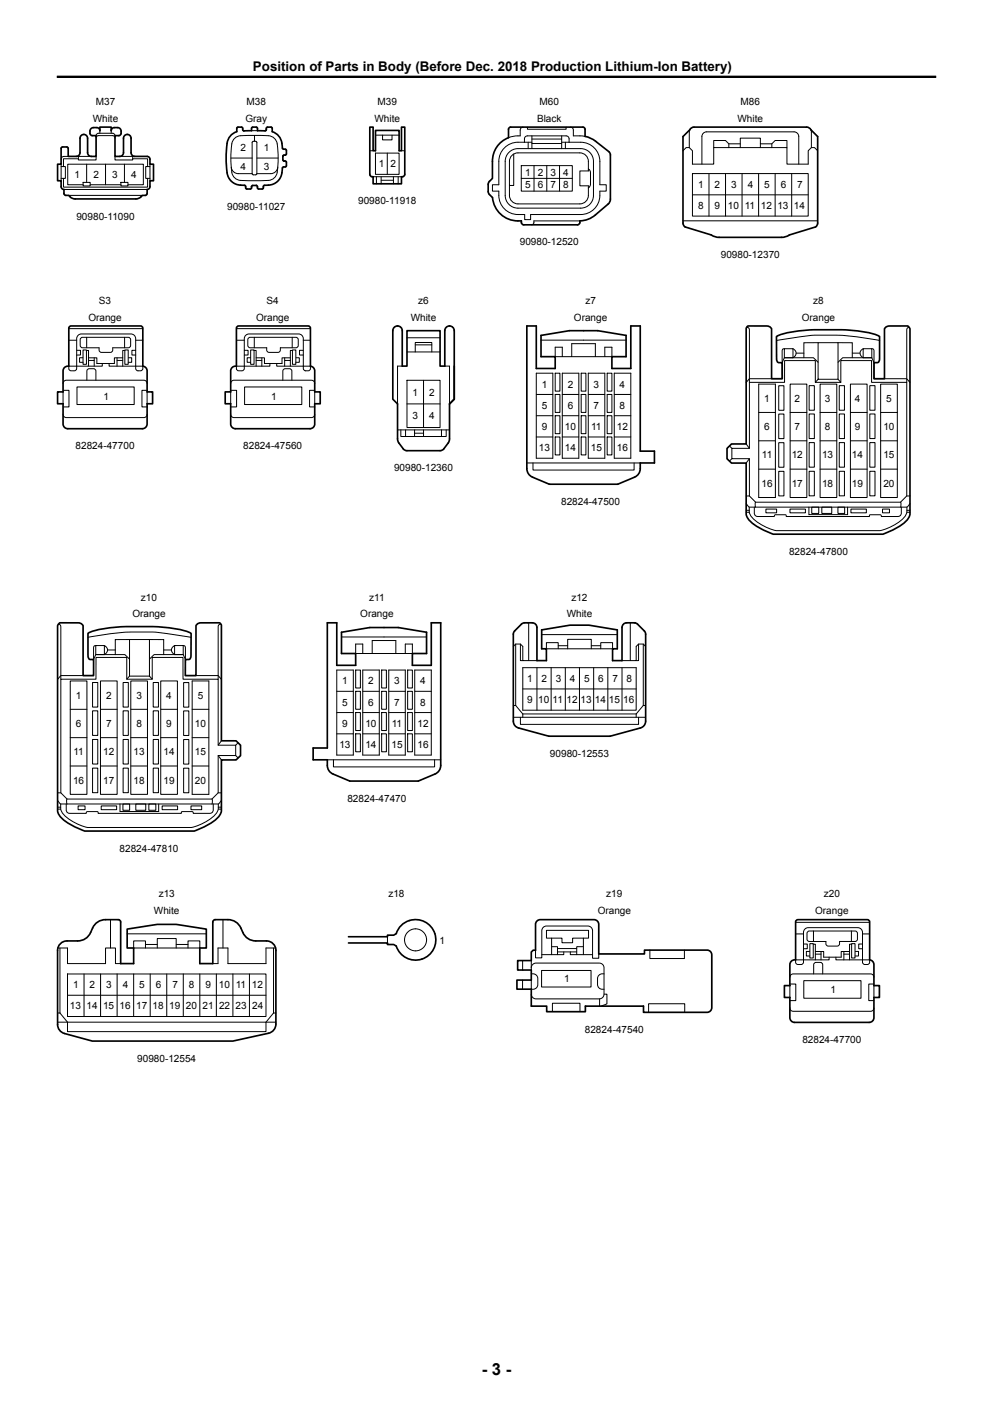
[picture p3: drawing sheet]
<svg xmlns="http://www.w3.org/2000/svg" width="210mm" height="297mm" viewBox="0 0 210 297" stroke-linecap="round" stroke-linejoin="round" font-family="sans-serif">
<g fill="none" stroke="#000" stroke-width=".35">
<path d="M13 31.2l.2-.1h.9l.3 .1v1.9h1.7a.8 .8 0 0 0 .8-.8v-3.1a.8 .8 0 0 1 .8-.8 .8 .8 0 0 1 .8 .8v3.1a.8 .8 0 0 0 .8 .8h1v-4.4h-.8a.9 .9 0 0 1-.5-1 .9 .9 0 0 1 .8-.7h.7a.65 .65 0 0 1 .6 .6v-.7h2.4v.7a.65 .65 0 0 1 .7-.6h.7a.9 .9 0 0 1 .7 .7 .9 .9 0 0 1-.5 1h-.8v4.4h1a.8 .8 0 0 0 .8-.8v-3.1a.8 .8 0 0 1 .8-.8 .8 .8 0 0 1 .8 .8v3.1a.8 .8 0 0 0 .8 .8h2.6a.6 .6 0 0 1 .6 .6v1h.8v3.5h-.8v1.3a.6 .6 0 0 1-.6 .6v.8l-.2 .4a1.16 1.16 0 0 0-1.3 .5l-.9 .3h-12.8l-.8-.3a1.16 1.16 0 0 0-1.4-.5l-.2-.4v-.8a.6 .6 0 0 1-.6-.6v-1.3h-.7v-3.5h.7zM51.6 27.7l-.2-.1-.1-.6-1-.1-.2 .2v.8a3.1 3.1 0 0 0-2.2 3.2 20.4 20.4 0 0 0 .3 6.1 3.7 3.7 0 0 0 3.7 2.1l.1 .6 .2 .1 .9-.1 .1-.4M51.6 27.7h.1M53.2 39.5h.1M54.2 39.2h-.3a.56 .56 0 0 0-.7 .3M54.2 39.2h.1M56.3 27.4l-.2 .3-1.7-.1v-.6l-1-.1-.2 .2v.5l-1.6 .1M56.3 27.4l.1-.4 .9-.1 .3 .2v.8a3.4 3.4 0 0 1 2.1 3.4l.1 .2 .7 .1 .1 .2-.1 .9-.6 .2-.1 .2M56.3 27.4h.1M59.8 33.1v.2a.56 .56 0 0 0 .3 .8M59.8 33.1h.1M60.1 34.1h.1"/>
<path d="M60.1 34.1h.4l.1 1-.3 .2-.5 .1a6.8 6.8 0 0 1-.9 2.8 5.1 5.1 0 0 1-3.1 1.1l-.2 .6-.9 .1-.2-.1-.1-.6-.2-.1M78.2 26.9h.7v5h.5v-4.3h5v4.3h.5v-5h.7v10a.55 .55 0 0 1-.7 .5v1.5h-6v-1.5a.55 .55 0 0 1-.7-.5zM107.8 27l15.5-.1 .4 .2v.2v1.6l1.9 .7 3.3 2.7 .2 .5v9.3l-.1 .6-.4 .5-3.2 2.6-1 .6-1.8 .3a.6 .6 0 0 1-.5 .9h-11.3a.6 .6 0 0 1-.5-.9 5.5 5.5 0 0 1-6.2-4.9 1.61 1.61 0 0 1-.9-1.3v-1.5a1.61 1.61 0 0 1 .9-1.3 10.8 10.8 0 0 1 .6-5.9 5.3 5.3 0 0 1 2.8-2.7v-1.8zM146 27.2l.8-.3h23.8l.5 .1 1.8 1.9v18.3l-.2 .6-6.4 2.2-1 .2h-13.6l-6.8-2.2-.3-.4-.2-.4v-18.3zM14.6 69.2l.4-.2h15l.2 .4v8.1a1 1 0 0 1 .9 1v4.4h1.2v2.5h-1.2v4.3a1 1 0 0 1-1 1h-15.8a1 1 0 0 1-1-1v-4.3h-1.1v-2.5h1.1v-4.4a1.03 1.03 0 0 1 1.2-1zM50.1 69.2l.4-.2h14.9l.3 .4v8.1a1 1 0 0 1 .9 1v4.4h1.1v2.5h-1.1v4.3a1 1 0 0 1-1 1h-15.8a1 1 0 0 1-1-1v-4.3h-1.2v-2.5h1.2v-4.4a1.03 1.03 0 0 1 1.2-1zM83.4 69.2a1 1 0 0 1 1.1-.2 1 1 0 0 1 .6 1v7.4h1v-7.4h7v7.4h1v-7.4a1 1 0 0 1 1-1 1 1 0 0 1 1 1v14.4l-1 1v7.4a2.99 2.99 0 0 1-1.2 2.1l-.8 .4h-7.3a3.8 3.8 0 0 1-1.6-1.8l-.1-.7v-7.4l-1-1v-14.4zM96.1 77.4v7l-1 1M111.4 69h2v8.9h4v-2.5h-3v-4.4l6-1h6l6 1v4.4h-3v2.5h4v-8.9h2v26.4h3v2.5h-3a2.75 2.75 0 0 1-.8 2.8l-3.9 1.7h-14.5l-3.6-1.5a1.96 1.96 0 0 1-1.2-1.8zM158 69.1l.3-.1h2.7a2.42 2.42 0 0 1 2.1 .5l.1 10.6h2.2v-3.4h-.4a.57 .57 0 0 1-.7-.5l-.1-5a20.2 20.2 0 0 1 8.1-1.4h3.8a30.3 30.3 0 0 1 9.4 1.1l.5 .3v5a.84 .84 0 0 1-1.2 .5v3.4h2.2v-10.5a1.31 1.31 0 0 1 1.7-.6h3.1a.72 .72 0 0 1 .6 .6v36.3a8.9 8.9 0 0 1-.2 3.6 11.1 11.1 0 0 1-5.8 3.5h-21.7a6.3 6.3 0 0 1-3.8-1.2 5.8 5.8 0 0 1-3.1-3v-10.8h-3.1l-.9-.9v-2.2l.9-1h3.1v-24.4zM12.5 131.9l2.6-.1a2.81 2.81 0 0 1 2.4 .5l.1 10.6h2.2v-3.4h-.4a.56 .56 0 0 1-.8-.6v-4.9a20.1 20.1 0 0 1 8-1.5h3.9a30.1 30.1 0 0 1 9.4 1.2l.5 .3v4.9a.88 .88 0 0 1-1.2 .6v3.4h2.2v-10.5a1.2 1.2 0 0 1 1.6-.6l3.4-.1 .4 .5v24.5h3.1l1 1v2.1l-1 1h-3.1v8.2a7.5 7.5 0 0 1-.2 3.3 11.1 11.1 0 0 1-5.8 3.5h-21.7a6.3 6.3 0 0 1-3.8-1.2 5.8 5.8 0 0 1-3.1-3v-39.2zM69.2 131.7h2v9h4v-2.5h-3v-4.5l6-1h6l6 1v4.5h-3v2.5h4v-9h2v30.2a1.96 1.96 0 0 1-1.2 1.8l-3.5 1.5h-14.5l-3.6-1.5a1.96 1.96 0 0 1-1.2-1.8v-1.2h-3v-2.5h3z"/>
<path d="M134.1 131.7l.7 .3 1.4 1.5 .3 .7v18.3a1.48 1.48 0 0 1-1.1 1.5l-6.4 1.7h-12.9l-6.4-1.7a1.48 1.48 0 0 1-1.1-1.5v-18.3l.3-.7 1.8-1.7a3.2 3.2 0 0 1 2.6 .2l.3 .7v7h2v-2.5h-1v-4l6-1h3.9l6 1v4h-1v2.5h2v-7a1 1 0 0 1 1-1h1.8M12.8 199.6l.8-.5 .6-.1a5.6 5.6 0 0 0 3.9-.4 4 4 0 0 0 1.5-2.3 2.94 2.94 0 0 1 2.7-1.8h2.7l.4 .3 .1 9h2.8v-3.3h-1.4v-4l6.4-1h4l6.3 1v4h-1.3v3.3h2.7v-8.8l.3-.4 .2-.1a6.1 6.1 0 0 1 4.3 .5 4 4 0 0 1 1.6 2.3 2.94 2.94 0 0 0 2.7 1.7h2.2a2 2 0 0 1 2 2v15.6a1.98 1.98 0 0 1-1.5 2l-7.5 1.6h-29.8l-5.8-1.6a1.97 1.97 0 0 1-1.5-1.9v-15.7v-.5zM73.7 198.2h8.2v-.4h1.4l.5-.3a4.3 4.3 0 0 1 6.6-2.2 4.3 4.3 0 0 1 0 7 4.3 4.3 0 0 1-6.6-2.2l-.5-.3h-1.4v-.3h-8.2M113.5 194.8l.8-.3h11.3a1 1 0 0 1 1 1v6.3h9.7v-.8h13.2a1 1 0 0 1 1 1v11.1a1 1 0 0 1-1 1h-13.4v-1.3h-12.3v1.2h-8.2v-1.2h-3.2v-3.6h-3.1v-1.9h3.1v-2.1h-2.9v-2h2.9v-1.8l.3-.4h.6v-5.5zM168.3 194.8l.5-.3 14.9 .1 .2 .4v8.1a1 1 0 0 1 .9 .9v4.5h1.2v2.5h-1.2v4.3a1 1 0 0 1-1 1h-15.8a1 1 0 0 1-1-1v-4.3h-1.1v-2.5h1.1v-4.5a1.03 1.03 0 0 1 1.3-1z"/>
</g>
<g fill="none" stroke="#000" stroke-width=".21">
<path d="M12.9 35.2h.9v2.5h-.9M12.9 34.7v3.5M13.4 37.7v1.9h17.8v-1.9M14.4 33.1h-.9a.6 .6 0 0 0-.6 .6M16.1 33.1h3.2M16.6 33.6h-3.2v1.6M16.6 33.1v.7h3.7v-.7M17.6 39.1h-3.3v-4.4h16v4.4h-3.2M17.6 38.6h1.5v.7h-1.5zM18.3 34.7v3.9M19.1 39.1h6.5M20.3 28.7l.3-.4 .2-.1h3l.3 .1 .2 .4"/>
<path d="M21.1 27.6v.6M22.3 34.7v4.4M23.5 27.6v.6M24.3 29.2v-.3l-.5-.2h-3l-.4 .2-.1 .3M24.3 33.1v.7h3.8v-.7M25.3 33.1h3.2M25.6 38.6h1.5v.7h-1.5zM26.3 34.7v3.9M28.1 33.6h3.1v1.6M31.7 35.2h-.9v2.5h.9M31.7 34.7v3.5M48.8 33.4h4.5"/>
<path d="M48.9 35.4a1.49 1.49 0 0 0 1.5 1.3h2.9M49.6 29.2a5 5 0 0 1 3.5-.6l2.9 .1a2.28 2.28 0 0 1 2.7 2.5 19.5 19.5 0 0 1-.2 5.7 2.24 2.24 0 0 1-2.5 1.3h-.7a20.4 20.4 0 0 1-5.3-.3 2.29 2.29 0 0 1-1.1-2.2 19.5 19.5 0 0 1 .2-5.7zM53.2 27.6h1.2M53.3 36.7v-6.6l.3-.2h.5l.2 .2v6.6M53.3 36.7l.3 .3h.5l.2-.3M53.8 28.6v1.3M54.3 33.4h4.5M58.7 35.4a1.49 1.49 0 0 1-1.5 1.3h-2.9M78.2 31.9h.7M78.9 37.4h6M79.4 32.4h5v4.5h-5zM79.4 28.6h5"/>
<path d="M79.6 37.4v1.5M80.6 37.4v1.5M80.6 38.1h2.6M80.9 28.6v1h2v-1M81.9 32.4v4.5M83.2 37.4v1.5M84.2 37.4v1.5M84.9 31.9h.7M107.4 32.4a2.69 2.69 0 0 1 2.1-1h13.3a2.7 2.7 0 0 1 2.7 2.7v7.2a2.7 2.7 0 0 1-2.7 2.7h-13.3a2.7 2.7 0 0 1-2.7-2.7v-7.2l.1-.6zM108.3 32.9l.8-.5 .4-.1h13.1a1.8 1.8 0 0 1 1.8 1.8v2.1h-1.8v3.1h1.8a3.5 3.5 0 0 1-.5 3.3l-.8 .5h-.5h-13.1a1.8 1.8 0 0 1-1.8-1.8v-7.2l.1-.4zM108.6 32.6v6.6h-.9M110.2 35h10.8v5.4h-10.8z"/>
<path d="M110.2 37.7h10.8M110.6 26.9a.63 .63 0 0 0-.6 .6v1.2l-1.3 .1-1.2 .3M110.9 30.1v-.7a.63 .63 0 0 1 .6-.7h8.2a.63 .63 0 0 1 .7 .7v.7M111.5 26.9v.4h8.2v-.4M111.7 30.1v1.3M112.5 30.1h-3a4 4 0 0 0-4 4v5h-1.4v1.3h1.4a4.2 4.2 0 0 0 4 5h1.5v1.1h1.2v-1.1h10.6a4.2 4.2 0 0 0 4.1-5h1.3v-1.3h-1.3v-5a4 4 0 0 0-4.1-4h-4M112.5 30.4h6.3M112.5 28.7v2.7M112.5 29.4h6.3M112.9 35v5.4M115.6 35v5.4M118.3 35v5.4"/>
<path d="M118.8 28.7v2.7M119.6 30.1v1.3M120.6 26.9a.63 .63 0 0 1 .7 .6v1.2l2.4 .2M124.4 35.7l.4 .4 .1 .4-.1 2.7-.4 .6M144.4 31.9l.7-.7h.7l.6 .7v2.8h4.5v-3.5h15.5v3.5h4.5v-2.8l.7-.7h.7l.6 .7M145.9 27.5l-.1 3.7M146.4 36.7h24.5v9h-24.5zM148.4 34.7v-5.8a1 1 0 0 1 1-1h18.5a1 1 0 0 1 1 1v5.8M149.9 36.7v9M153.4 36.7v9M154.1 31.2v-.8l-.7-.7h-2.5v1.5M154.1 30.4h2.5"/>
<path d="M156.6 31.2v-2h4.2v2M156.9 36.7v9M160.4 36.7v9M160.8 30.4h2.4M163.2 31.2v-.8l.7-.7h2.5v1.5M163.9 36.7v9M167.4 36.7v9M171.5 27.5l.1 3.7M13.5 40.1h17.6M14.5 41.3h15.6M122.6 46.7h-9.7a.6 .6 0 0 1-.5 .9M144.4 46.7h28.5"/>
<path d="M146.4 41.2h24.5M14.5 72h1.7M14.5 69.5h15.7M16.2 74.1h.8v1h-.8M17 71.6l.5-.2h9.6l.5 .2v1.5v.2l-.5 .3h-3.3v.7l-.5 .2h-1.8l-.5-.2v-.7l-3.8-.1-.2-.4zM17.5 75.7h-.7v.9h.8M17.6 74h.7v3.1h-.7zM18.3 74.1h.4v3.4M18.3 71.4v2.2M18.7 75.7h1.8v1.2h3.7v-1.2h1.8M18.7 76.2h1.2M19.9 75.7v1.8"/>
<path d="M21.6 76.9v.6h-7.1l.1 .7 .4 .2h.7h.3l.2-.5v-6.3a1 1 0 0 1 1-1h10.5a1 1 0 0 1 1 1l.1 6.6a.99 .99 0 0 0 1.3 0l.1-.7h-7.1v-.6M24.8 75.7v1.8M24.8 76.2h1.2M26.3 71.4v2.2M26.4 74h.7v3.1h-.7zM26.4 74.1h-.4v3.4M27.2 75.7h.7v.9h-.8M28.7 74.1h-.8v1h.8M28.7 72h1.5M50 72h1.7M50 69.5h15.7M51.7 74.1h.8v1h-.8"/>
<path d="M52.9 75.7h-.6v.9h.7M53 74h.7v3.1h-.7zM53.7 74.1h.5v3.4M53.8 71.4v2.2M54.2 75.7h1.7v1.2h3.7v-1.2h1.8M54.2 76.2h1.2M55.4 75.7v1.8M56.4 73.6l.1 .7 .4 .2h2.1l.3-.5v-.4M57.1 76.9v.6h-7.1l.1 .7 .4 .2h.7h.2l.3-.5v-6.3a1 1 0 0 1 1-1h10.4a1 1 0 0 1 1 1v6.3l.3 .5h.2M58.5 76.9v.6h7.2l-.1 .7-.4 .2h-.6M59.3 73.6l3.5-.1 .3-.4-.1-1.5-.4-.2h-9.7l-.4 .2-.1 1.5 .3 .4 3.7 .1M60.2 76.2h1.2"/>
<path d="M60.2 75.7v1.8M61.8 71.4v2.2M61.8 74h.8v3.1h-.8zM61.8 74.1h-.4v3.4M62.6 75.7h.7v.9h-.7M64.1 74.1h-.8v1h.8M64.1 72h1.6M85.1 77.4h-1v8M86.1 74.4h7M86.1 71.5h7M87.8 74.4v-1.9h3.5v1.9M87.8 73h3.5"/>
<path d="M94.1 77.4h1v8M113.4 78.9h3.5v18h-3.5zM114.4 72h18M117.4 78.9h1v3.8h-1zM118.9 78.9h3.5v18h-3.5zM118.9 75.4v-2h-1.5v2h12v-2h-1.5v2M120.9 75.4v-2.7h5v2.7M122.9 78.9h1v3.8h-1zM124.4 78.9h3.5v18h-3.5zM128.4 78.9h1v3.8h-1zM129.9 78.9h3.5v18h-3.5zM158 69.2l.2 .1a2.1 2.1 0 0 1 .3 1.9v9.7"/>
<path d="M164.2 72a53.3 53.3 0 0 1 21.8 0M165.9 73.8h1.8v1.9h-1.8zM165.9 73.8h-.3a1.79 1.79 0 0 0-.2 1.6v1.3M167.7 73.8a1.02 1.02 0 0 1 .7 .9 1.02 1.02 0 0 1-.7 1M168.4 74.7h1.6M173 76.6l-1-.9h-6.1l-.5 1v3.4h-6.9l-.7 .8M173 72.5h-3v3.2M173 72.5h4.2v7.7h-4.2zM177.2 76.6l1-.9h6.2l.4 1v3.4h7l.6 .8M177.2 72.5h3v3.2M180.2 74.7h1.7M182.5 73.8h1.9v1.9h-1.9z"/>
<path d="M182.5 73.8a1.02 1.02 0 0 0-.6 .9 1.02 1.02 0 0 0 .6 1M184.4 73.8h.2a1.79 1.79 0 0 1 .2 1.6v1.3M192.3 69.2l-.3 .1a2.1 2.1 0 0 0-.2 1.9v9.7M13.3 87.6a.7 .7 0 0 0 .7 .7h16.4a.7 .7 0 0 0 .7-.7M13.3 81.1a.7 .7 0 0 1 .7-.7h16.4a.7 .7 0 0 1 .7 .7M13.3 82.6h1.3v3.5h-1.3M13.3 82.9v2.5M16.3 81.9h12.1v3.7h-12.1zM18.4 80.4v-1.9l.2-.4 .3-.1h.9l.4 .2 .1 2.2M31.1 82.6h-1.1v3.5h1.1M31.1 82.9v2.5M48.8 87.6a.7 .7 0 0 0 .7 .7h16.4a.7 .7 0 0 0 .7-.7"/>
<path d="M48.8 81.1a.7 .7 0 0 1 .7-.7h16.4a.7 .7 0 0 1 .7 .7M48.8 82.6h1.2v3.5h-1.2M48.8 82.9v2.5M51.7 81.9h12.1v3.7h-12.1zM59.8 80.4v-1.9l.3-.4 .2-.1h.9l.5 .2v2.2M66.6 82.6h-1.1v3.5h1.1M66.6 82.9v2.5M84.1 90.9h11M84.8 90.9v1.4h9.6v-1.4M85.8 90.9v1.4M86.1 80.4h7v10h-7zM86.1 85.4h7"/>
<path d="M87.7 90.9v1.4M87.7 91.6h1.9M89.6 80.4v10M89.6 90.9v1.4M93.4 90.9v1.4M111.4 97.9h24M112.7 97.9v1.5h21.4v-1.5M113.4 83.4h3.5M113.4 87.9h3.5M113.4 92.4h3.5M117.4 83.4h1v3.8h-1zM117.4 87.9h1v3.8h-1z"/>
<path d="M117.4 92.4h1v3.8h-1zM118.9 83.4h3.5M118.9 87.9h3.5M118.9 92.4h3.5M122.9 83.4h1v3.8h-1zM122.9 87.9h1v3.8h-1zM122.9 92.4h1v3.8h-1zM124.4 83.4h3.5M124.4 87.9h3.5M124.4 92.4h3.5M128.4 83.4h1v3.8h-1zM128.4 87.9h1v3.8h-1z"/>
<path d="M128.4 92.4h1v3.8h-1zM129.9 83.4h3.5M129.9 87.9h3.5M129.9 92.4h3.5M154.3 94.3l.5 .5M154.8 97l-.5 .5M157.8 93.9l.7 .9M158.5 80.9h7.4v-4.6h6.5v4.6h5.4v-4.6h6.5v4.6h7.5v24l-1.4 1.3h-30.6l-1.3-1.3v-7.9h-3.7v-2.2h3.7zM158.5 97l-.7 1M160.5 81.3h3.5v23.9h-3.5zM160.5 99.2h3.5M160.5 93.2h3.5"/>
<path d="M160.5 87.2h3.5M164.7 99.7h1.1v5.2h-1.1zM164.7 93.6h1.1v5.2h-1.1zM164.7 87.6h1.1v5.2h-1.1zM164.7 81.6h1.1v5.2h-1.1zM167.1 81.3h3.5v23.9h-3.5zM167.1 99.2h3.5M167.1 93.2h3.5M167.1 87.2h3.5M171.1 99.7h1.1v5.2h-1.1zM171.1 93.6h1.1v5.2h-1.1zM171.1 87.6h1.1v5.2h-1.1z"/>
<path d="M171.1 81.6h1.1v5.2h-1.1zM173 80.2l-.6 .7M173.4 81.3h3.6v23.9h-3.6zM173.4 99.2h3.6M173.4 93.2h3.6M173.4 87.2h3.6M177.2 80.2l.6 .7M177.5 99.7h1.1v5.2h-1.1zM177.5 93.6h1.1v5.2h-1.1zM177.5 87.6h1.1v5.2h-1.1zM177.5 81.6h1.1v5.2h-1.1zM179.8 81.3h3.6v23.9h-3.6z"/>
<path d="M179.8 99.2h3.6M179.8 93.2h3.6M179.8 87.2h3.6M183.9 99.7h1.1v5.2h-1.1zM183.9 93.6h1.1v5.2h-1.1zM183.9 87.6h1.1v5.2h-1.1zM183.9 81.6h1.1v5.2h-1.1zM186.2 81.3h3.6v23.9h-3.6zM186.2 99.2h3.6M186.2 93.2h3.6M186.2 87.2h3.6M157.8 108h.7"/>
<path d="M157.8 108.4h.7M157.8 104.9h.7M157.8 106.5l.1 .1a.89 .89 0 0 0 .9 .7h30.5a5.5 5.5 0 0 0 2.7-.1l.4-.7M158.5 107.3a2.92 2.92 0 0 0 1.7 3.2 8.5 8.5 0 0 0 6.5 1.8h16.9a8.8 8.8 0 0 0 8.1-3.5l.1-1.5M159.5 107.3v1.4a.79 .79 0 0 0 1.1 .6h3.1l.3-.4h.8h1.3l.2 .4h17.5l.2-.4h.8h1.3l.3 .4h2.5a1.78 1.78 0 0 0 1.6-.4l.1-1.6M159.8 106.2v1.1M162 107.7h2.2v.8h-2.2zM167.1 107.7h3.2v.8h-3.2zM171.1 107.3v1.6h8.1v-1.6M171.7 107.3h1.4v1.3h-1.4zM173.8 107.3h2.1v1.3h-2.1zM177.2 107.3h1.4v1.3h-1.4z"/>
<path d="M180 107.7h3.2v.8h-3.2zM186.6 107.7h1.5v.8h-1.5zM190.4 106.2v1.1M191.8 104.9h.6M191.8 108.4h.6M191.8 108h.7M12.4 132l.2 .1a2.1 2.1 0 0 1 .3 1.9v9.7M18.6 134.8a53.3 53.3 0 0 1 21.8 0M20.3 136.6h1.8v1.9h-1.8zM20.3 136.6h-.3a1.79 1.79 0 0 0-.2 1.6v1.3M22.1 136.6a1.02 1.02 0 0 1 .6 .9 1.02 1.02 0 0 1-.6 1M22.7 137.5h1.7"/>
<path d="M27.4 135.3h4.2v7.7h-4.2zM27.4 139.4l-1-.9h-6.1l-.5 1v3.4h-6.9l-.7 .8M27.4 135.3h-3v3.2M31.6 139.4l1-.9h6.1l.5 1v3.4h6.9l.7 .8M31.6 135.3h3v3.2M34.6 137.5h1.7M36.9 136.6h1.8v1.9h-1.8zM36.9 136.6a1.02 1.02 0 0 0-.6 .9 1.02 1.02 0 0 0 .6 1M38.7 136.6h.3a1.79 1.79 0 0 1 .2 1.6v1.3M46.6 132l-.2 .1a2.1 2.1 0 0 0-.3 1.9v9.7M72.2 134.7h18M76.7 138.2v-2h-1.5v2h12v-2h-1.5v2"/>
<path d="M78.7 138.2v-2.7h5v2.7M108.6 136.7l.5-.5h1l.5 .5v3h3M109.1 136.2v13M110.1 136.2v3.5h.5M111.7 131.7l-.2 .1M111.8 131.7v8M114.6 134.2h15.9M118.1 137.2v-1.3h-2.5v1.3h13.9v-1.3h-2.5v1.3M118.1 136.6h2M120.1 137.2v-2h4.9v2M125 136.6h2M133.3 131.7v8"/>
<path d="M135 136.2v3.5h-.5M136 136.2v13M136.5 136.7l-.5-.5h-1l-.5 .5v3h-3M12.9 143.7h7.4v-4.6h6.5v4.6h5.4v-4.6h6.5v4.6h7.4v13.9h3.7v2.2h-3.7v7.9l-1.3 1.3h-30.6l-1.3-1.3zM14.9 144h3.5v24h-3.5zM14.9 156h3.5M14.9 150h3.5M19.6 156.4h1.1v5.2h-1.1zM19.6 150.4h1.1v5.2h-1.1zM19.6 144.4h1.1v5.2h-1.1zM21.2 144h3.6v24h-3.6zM21.2 156h3.6"/>
<path d="M21.2 150h3.6M26 156.4h1.1v5.2h-1.1zM26 150.4h1.1v5.2h-1.1zM26 144.4h1.1v5.2h-1.1zM27.4 143l-.6 .7M27.7 144h3.5v24h-3.5zM27.7 156h3.5M27.7 150h3.5M31.6 143l.6 .7M32.4 156.4h1.1v5.2h-1.1zM32.4 150.4h1.1v5.2h-1.1zM32.4 144.4h1.1v5.2h-1.1z"/>
<path d="M34 144h3.5v24h-3.5zM34 156h3.5M34 150h3.5M38.8 156.4h1.1v5.2h-1.1zM38.8 150.4h1.1v5.2h-1.1zM38.8 144.4h1.1v5.2h-1.1zM40.6 144h3.6v24h-3.6zM40.6 156h3.6M40.6 150h3.6M46.1 159.8l.7 1M46.8 156.7l-.7 .9M49.8 159.8l.6 .5"/>
<path d="M50.4 157.1l-.6 .5M71.2 141.7h3.5v18h-3.5zM71.2 146.2h3.5M71.2 150.7h3.5M71.2 155.2h3.5M75.2 141.7h1v3.8h-1zM75.2 146.2h1v3.8h-1zM75.2 150.7h1v3.8h-1zM75.2 155.2h1v3.8h-1zM76.7 141.7h3.5v18h-3.5zM76.7 146.2h3.5M76.7 150.7h3.5"/>
<path d="M76.7 155.2h3.5M80.7 141.7h1v3.8h-1zM80.7 146.2h1v3.8h-1zM80.7 150.7h1v3.8h-1zM80.7 155.2h1v3.8h-1zM82.2 141.7h3.5v18h-3.5zM82.2 146.2h3.5M82.2 150.7h3.5M82.2 155.2h3.5M86.2 141.7h1v3.8h-1zM86.2 146.2h1v3.8h-1zM86.2 150.7h1v3.8h-1z"/>
<path d="M86.2 155.2h1v3.8h-1zM87.7 141.7h3.5v18h-3.5zM87.7 146.2h3.5M87.7 150.7h3.5M87.7 155.2h3.5M108.6 149.2h.5M108.6 151.7h27.9M109.1 149.2l1.5 1.8M110.1 151.7v1.5h24.9v-1.5M110.6 141.2h23.9v9h-23.9zM110.6 151v.7M110.6 151h23.9"/>
<path d="M110.6 145.7h23.9M113.6 141.2v9M116.6 141.2v9M119.6 141.2v9M122.5 141.2v9M125.5 141.2v9M128.5 141.2v9M131.5 141.2v9M134.5 151v.7M136 149.2l-1.5 1.8M136 149.2h.5M12.2 170.7h.6"/>
<path d="M12.2 169.3l.1 .1a.89 .89 0 0 0 .8 .7h30.6a5.5 5.5 0 0 0 2.6-.1l.5-.7M12.2 171.2h.6M12.2 167.7h.7M12.8 170.1a2.92 2.92 0 0 0 1.8 3.2 8.5 8.5 0 0 0 6.5 1.7h16.8a8.8 8.8 0 0 0 8.1-3.4l.2-1.5M14 170.1v1.4a.79 .79 0 0 0 1 .6h3.2l.3-.4h2.1l.2 .4h17.5l.2-.4h2.1l.3 .4h2.5a1.78 1.78 0 0 0 1.6-.4l.1-1.6M14.2 169v1.1M14.9 162h3.5M16.5 170.5h1.5v.8h-1.5zM19.6 162.5h1.1v5.2h-1.1zM21.2 162h3.6M21.4 170.5h3.3v.8h-3.3zM25.4 170.1v1.6h8.2v-1.6"/>
<path d="M26 170.1h1.4v1.3h-1.4zM26 162.5h1.1v5.2h-1.1zM27.7 162h3.5M28.7 170.1h2.1v1.3h-2.1zM31.5 170.1h1.5v1.3h-1.5zM32.4 162.5h1.1v5.2h-1.1zM34 162h3.5M34.3 170.5h3.3v.8h-3.3zM38.8 162.5h1.1v5.2h-1.1zM40.4 170.5h2.3v.8h-2.3zM40.6 162h3.6M44.8 169v1.1"/>
<path d="M46.1 167.7h.7M46.2 171.2h.6M46.2 170.7h.6M69.2 160.7h24M70.5 160.7v1.5h21.4v-1.5M23.4 194.5v6M26.9 197.5h16.7M30.8 199.8h2.5M37.3 199.8h2.5M47.2 194.5v6M81.9 198.2v1.3M115.6 196.8h8.9v1.7h-3.4v.9h-2.2v-.9h-3.3z"/>
<path d="M116.7 198.5v3.4M123.4 198.5v3.4M168.3 197.6h1.6M168.3 195.1h15.6M169.9 199.7h.8v1h-.8M170.7 197.2l.5-.3h9.6l.5 .3v1.5v.2l-.5 .3h-3.3v.7l-.5 .2h-1.8l-.5-.2v-.7l-3.8-.1-.2-.4zM171.3 199.6h.7v3.1h-.7zM172 199.7h.4v3.3M172 196.9v2.3M180.1 196.9v2.3M180.1 199.6h.7v3.1h-.7zM180.1 199.7h-.4v3.3"/>
<path d="M182.4 199.7h-.8v1h.8M182.4 197.6h1.5M12.2 216.2h46.1M12.2 214.3h.5M12.2 200.5h2.1v3.3h8v-3.3h2.1v3.3h1.1M12.7 214.3l1.6 1.9v2h41.9v-2l1.6-1.9M12.7 200.5v13.8M14.3 206h41.9v9h-41.9zM14.3 210.5h41.9M17.8 206v9M21.3 206v9M24.8 206v9"/>
<path d="M28.3 206v9M30.8 200.5v-1.5h-2.5v1.5h14v-1.5h-2.5v1.5M31.8 206v9M33.3 200.5v-2h4v2M35.3 206v9M38.8 206v9M42.3 206v9M45.8 206v9M49.3 206v9M52.8 206v9M57.8 214.3h.5M57.8 200.5v13.8"/>
<path d="M58.3 200.5h-2.1v3.3h-8v-3.3h-2.1v3.3h-1.1M110.5 207.3v1.9M110.5 203.2v2M112.4 205.2a1.14 1.14 0 0 1 1-1.5h13.3a1 1 0 0 1 1 1v5.6a1 1 0 0 1-1 1h-13.3a1 1 0 0 1-1-1M112.4 206a1.1 1.1 0 0 1 1.3 1v1.3a1.08 1.08 0 0 1-1.3 1v-2M112.4 203.2v1.5M113.3 201v1.6h1.3v-5.7a1 1 0 0 1 1-1h8.7a1 1 0 0 1 1 1v5.8h1.3v-.9M114.5 205.3h10.5v3.5h-10.5zM116.7 200.3h1.2v1.6M116.8 214v-1.8h5.9v1.8M117.9 200.7h4.1M117.9 201.4h4.1"/>
<path d="M119.2 201.4v.5h-4.6M120.6 201.4v.5h4.7M123.4 200.3h-1.4v1.6M126.8 211.3v1.5M127.7 206a1.1 1.1 0 0 0-1.3 1v1.3a1.07 1.07 0 0 0 1.3 1M127.7 210.3h.7v2.1l-1.3 .4M137.2 214.1v-1.8h7.6v1.8M137.4 201v1.8h7.3v-1.8M167 213.2a.7 .7 0 0 0 .7 .7h16.4a.7 .7 0 0 0 .7-.7M167 206.7a.7 .7 0 0 1 .7-.7h16.4a.7 .7 0 0 1 .7 .7M167 208.2h1.3v3.5h-1.3M167 208.5v2.5"/>
<path d="M170 207.4h12.1v3.8h-12.1zM171.2 201.3h-.7v.9h.8M172.1 206v-1.9l.2-.4 .3-.1h.9l.4 .2 .1 2.2M172.4 201.3h1.8v1.2h3.7v-1.2h1.8M172.4 201.8h1.2M173.6 201.3v1.7M175.3 202.5v.5h-7v.8l.5 .2h.6h.3l.2-.5v-6.3a1 1 0 0 1 1-1h10.5a1 1 0 0 1 1 1l.1 6.6a.99 .99 0 0 0 1.3 0l.1-.7-7.1-.1v-.5M178.5 201.3v1.7M178.5 201.8h1.2M180.9 201.3h.7v.9h-.8M184.8 208.2h-1.1v3.5h1.1M184.8 208.5v2.5"/>
<circle cx="87.9" cy="198.8" r="2.33"/>
</g>
<path d="M12 16.2h186" fill="none" stroke="#000" stroke-width=".5"/>
<text font-size="3.5" x="101.9" y="290.9">- 3 -</text>
<text font-size="2.8" x="53.5" y="15.1">Position of Parts in Body (Before Dec. 2018 Production Lithium-Ion Battery)</text>
<g font-size="2.1">
<text x="20.3" y="22.2">M37</text>
<text x="52.1" y="22.2">M38</text>
<text x="79.8" y="22.2">M39</text>
<text x="114.1" y="22.2">M60</text>
<text x="156.6" y="22.2">M86</text>
<text x="19.6" y="25.7">White</text>
<text x="51.9" y="25.7">Gray</text>
<text x="79.2" y="25.7">White</text>
<text x="113.6" y="25.7">Black</text>
<text x="156" y="25.7">White</text>
<text x="50.9" y="31.9">2</text>
<text x="50.9" y="35.9">4</text>
<text x="55.8" y="31.9">1</text>
<text x="55.8" y="35.9">3</text>
<text x="80.1" y="35.4">1</text>
<text x="82.6" y="35.4">2</text>
<text x="15.7" y="37.7">1</text>
<text x="19.7" y="37.7">2</text>
<text x="23.7" y="37.7">3</text>
<text x="27.7" y="37.7">4</text>
<text x="111" y="37.1">1</text>
<text x="111" y="39.8">5</text>
<text x="113.7" y="37.1">2</text>
<text x="113.7" y="39.8">6</text>
<text x="116.4" y="37.1">3</text>
<text x="116.4" y="39.8">7</text>
<text x="119.1" y="37.1">4</text>
<text x="119.1" y="39.8">8</text>
<text x="147.6" y="39.8">1</text>
<text x="151.1" y="39.8">2</text>
<text x="154.6" y="39.8">3</text>
<text x="158.1" y="39.8">4</text>
<text x="161.6" y="39.8">5</text>
<text x="165.1" y="39.8">6</text>
<text x="168.6" y="39.8">7</text>
<text x="16.2" y="46.5">90980-11090</text>
<text x="48" y="44.4">90980-11027</text>
<text x="75.7" y="43.3">90980-11918</text>
<text x="147.6" y="44.3">8</text>
<text x="151.1" y="44.3">9</text>
<text x="153.9" y="44.3">10</text>
<text x="157.5" y="44.3">11</text>
<text x="160.9" y="44.3">12</text>
<text x="164.4" y="44.3">13</text>
<text x="167.9" y="44.3">14</text>
<text x="109.9" y="51.9">90980-12520</text>
<text x="152.4" y="54.6">90980-12370</text>
<text x="20.9" y="64.3">S3</text>
<text x="56.4" y="64.3">S4</text>
<text x="88.4" y="64.3">z6</text>
<text x="123.8" y="64.3">z7</text>
<text x="172" y="64.3">z8</text>
<text x="18.7" y="67.8">Orange</text>
<text x="54.1" y="67.8">Orange</text>
<text x="86.9" y="67.8">White</text>
<text x="121.4" y="67.8">Orange</text>
<text x="169.6" y="67.8">Orange</text>
<text x="87.2" y="83.7">1</text>
<text x="90.7" y="83.7">2</text>
<text x="114.6" y="82">1</text>
<text x="120.1" y="82">2</text>
<text x="125.5" y="82">3</text>
<text x="131" y="82">4</text>
<text x="21.9" y="84.5">1</text>
<text x="57.4" y="84.5">1</text>
<text x="87.2" y="88.7">3</text>
<text x="90.7" y="88.7">4</text>
<text x="114.6" y="86.5">5</text>
<text x="120.1" y="86.5">6</text>
<text x="125.5" y="86.5">7</text>
<text x="131" y="86.5">8</text>
<text x="161.6" y="85">1</text>
<text x="168" y="85">2</text>
<text x="174.4" y="85">3</text>
<text x="180.8" y="85">4</text>
<text x="187.4" y="85">5</text>
<text x="16" y="95.1">82824-47700</text>
<text x="51.4" y="95.1">82824-47560</text>
<text x="114" y="95.5">13</text>
<text x="114.6" y="91">9</text>
<text x="119.5" y="95.5">14</text>
<text x="119.5" y="91">10</text>
<text x="124.9" y="95.5">15</text>
<text x="125" y="91">11</text>
<text x="130.5" y="95.5">16</text>
<text x="130.5" y="91">12</text>
<text x="161.6" y="91">6</text>
<text x="168" y="91">7</text>
<text x="174.4" y="91">8</text>
<text x="180.8" y="91">9</text>
<text x="186.8" y="91">10</text>
<text x="83.3" y="99.7">90980-12360</text>
<text x="161.1" y="97">11</text>
<text x="167.4" y="97">12</text>
<text x="173.8" y="97">13</text>
<text x="180.2" y="97">14</text>
<text x="186.8" y="97">15</text>
<text x="118.7" y="106.8">82824-47500</text>
<text x="161" y="103">16</text>
<text x="167.4" y="103">17</text>
<text x="173.8" y="103">18</text>
<text x="180.2" y="103">19</text>
<text x="186.8" y="103">20</text>
<text x="166.9" y="117.4">82824-47800</text>
<text x="28" y="130.6">Orange</text>
<text x="29.8" y="127.1">z10</text>
<text x="76.2" y="130.6">Orange</text>
<text x="78.1" y="127.1">z11</text>
<text x="119.8" y="130.6">White</text>
<text x="120.8" y="127.1">z12</text>
<text x="16" y="147.8">1</text>
<text x="22.4" y="147.8">2</text>
<text x="28.8" y="147.8">3</text>
<text x="35.2" y="147.8">4</text>
<text x="41.8" y="147.8">5</text>
<text x="72.4" y="144.8">1</text>
<text x="72.4" y="149.3">5</text>
<text x="77.9" y="149.3">6</text>
<text x="77.9" y="144.8">2</text>
<text x="83.4" y="149.3">7</text>
<text x="83.4" y="144.8">3</text>
<text x="88.9" y="149.3">8</text>
<text x="88.9" y="144.8">4</text>
<text x="111.5" y="144.3">1</text>
<text x="111.5" y="148.8">9</text>
<text x="113.8" y="148.8">10</text>
<text x="114.5" y="144.3">2</text>
<text x="116.9" y="148.8">11</text>
<text x="117.5" y="144.3">3</text>
<text x="119.8" y="148.8">12</text>
<text x="120.5" y="144.3">4</text>
<text x="122.8" y="148.8">13</text>
<text x="123.5" y="144.3">5</text>
<text x="125.8" y="148.8">14</text>
<text x="126.5" y="144.3">6</text>
<text x="128.8" y="148.8">15</text>
<text x="129.5" y="144.3">7</text>
<text x="131.8" y="148.8">16</text>
<text x="132.5" y="144.3">8</text>
<text x="16" y="153.8">6</text>
<text x="22.4" y="153.8">7</text>
<text x="28.8" y="153.8">8</text>
<text x="35.2" y="153.8">9</text>
<text x="41.2" y="153.8">10</text>
<text x="72.4" y="153.8">9</text>
<text x="77.3" y="153.8">10</text>
<text x="82.9" y="153.8">11</text>
<text x="88.3" y="153.8">12</text>
<text x="15.5" y="159.8">11</text>
<text x="21.8" y="159.8">12</text>
<text x="28.2" y="159.8">13</text>
<text x="34.6" y="159.8">14</text>
<text x="41.2" y="159.8">15</text>
<text x="71.8" y="158.2">13</text>
<text x="77.3" y="158.2">14</text>
<text x="82.8" y="158.2">15</text>
<text x="88.3" y="158.2">16</text>
<text x="116.3" y="160.1">90980-12553</text>
<text x="15.4" y="165.8">16</text>
<text x="21.8" y="165.8">17</text>
<text x="28.2" y="165.8">18</text>
<text x="34.6" y="165.8">19</text>
<text x="41.2" y="165.8">20</text>
<text x="73.5" y="169.6">82824-47470</text>
<text x="25.3" y="180.2">82824-47810</text>
<text x="33.6" y="189.8">z13</text>
<text x="82.1" y="189.8">z18</text>
<text x="128.2" y="189.8">z19</text>
<text x="174.2" y="189.8">z20</text>
<text x="32.6" y="193.4">White</text>
<text x="126.4" y="193.4">Orange</text>
<text x="172.4" y="193.4">Orange</text>
<text x="93" y="199.6">1</text>
<text x="15.5" y="209">1</text>
<text x="19" y="209">2</text>
<text x="22.5" y="209">3</text>
<text x="26" y="209">4</text>
<text x="29.5" y="209">5</text>
<text x="32.9" y="209">6</text>
<text x="36.4" y="209">7</text>
<text x="39.9" y="209">8</text>
<text x="43.4" y="209">9</text>
<text x="46.3" y="209">10</text>
<text x="49.8" y="209">11</text>
<text x="53.3" y="209">12</text>
<text x="119.3" y="207.8">1</text>
<text x="14.8" y="213.5">13</text>
<text x="18.3" y="213.5">14</text>
<text x="21.8" y="213.5">15</text>
<text x="25.3" y="213.5">16</text>
<text x="28.8" y="213.5">17</text>
<text x="32.3" y="213.5">18</text>
<text x="35.8" y="213.5">19</text>
<text x="39.3" y="213.5">20</text>
<text x="42.8" y="213.5">21</text>
<text x="46.3" y="213.5">22</text>
<text x="49.8" y="213.5">23</text>
<text x="53.3" y="213.5">24</text>
<text x="175.6" y="210.1">1</text>
<text x="123.7" y="218.5">82824-47540</text>
<text x="169.7" y="220.7">82824-47700</text>
<text x="29" y="224.6">90980-12554</text>
</g>
</svg>
